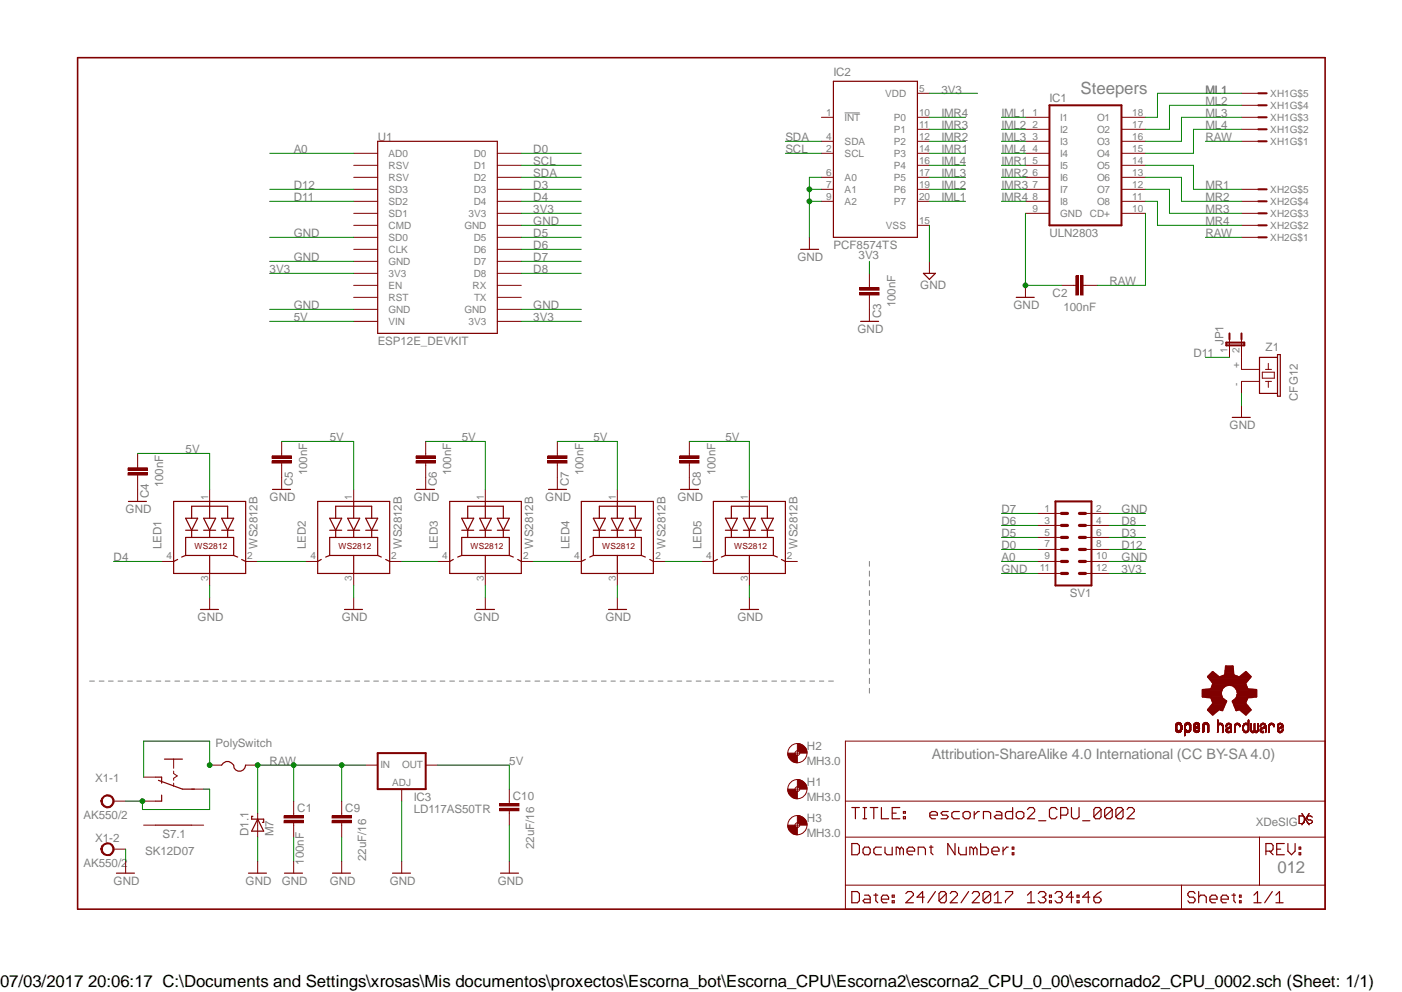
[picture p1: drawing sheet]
<svg xmlns="http://www.w3.org/2000/svg" width="297mm" height="210mm" viewBox="0 0 297 210" stroke-linecap="round" stroke-linejoin="round" font-family="sans-serif">
<g fill="none" stroke="#808080" stroke-width=".21">
<path d="M178.7 23.9h3.2M184 118.8v1M184 120.8v1.1M184 122.9v1.1M184 125v1M184 127v1.1M184 129.1v1M184 131.2v1.1M184 133.2v1.1M184 135.3v1M184 137.3v1.1M184 139.5v1"/>
<path d="M19 144.1h1M21 144.1h1M22.9 144.1h1.1M25 144.1h1M27 144.1h1M29 144.1h1M31 144.1h1M33 144.1h1M35 144.1h1M37 144.1h1M39 144.1h1M41 144.1h1"/>
<path d="M43 144.1h1M45 144.1h1.1M47.1 144.1h.9M49 144.1h1M51.1 144.1h1M53.1 144.1h.9M55 144.1h1M57.1 144.1h1M59.1 144.1h1M61 144.1h1.1M63.1 144.1h1M65.1 144.1h1"/>
<path d="M67.1 144.1h1M69.1 144.1h1M71.1 144.1h1M73.1 144.1h1M75.1 144.1h1M77.1 144.1h1M79.1 144.1h1M81.1 144.1h1M83.1 144.1h1.1M85.1 144.1h1M87.1 144.1h1M89.2 144.1h1"/>
<path d="M91.2 144.1h.9M93.1 144.1h1M95.2 144.1h1M97.2 144.1h.9M99.1 144.1h1.1M101.2 144.1h1M103.2 144.1h1M105.2 144.1h1M107.2 144.1h1M109.2 144.1h1M111.2 144.1h1M113.2 144.1h1"/>
<path d="M115.2 144.1h1M117.2 144.1h1M119.2 144.1h1M121.2 144.1h1.1M123.2 144.1h1M125.2 144.1h1M127.3 144.1h1M129.3 144.1h.9M131.2 144.1h1M133.3 144.1h1M135.3 144.1h.9M137.2 144.1h1.1"/>
<path d="M139.3 144.1h1M141.3 144.1h.9M143.3 144.1h1M145.3 144.1h1M147.3 144.1h1M149.3 144.1h1M151.3 144.1h1M153.3 144.1h1M155.3 144.1h1M157.3 144.1h1M159.3 144.1h1.1M161.3 144.1h1"/>
<path d="M163.3 144.1h1M165.4 144.1h1M167.3 144.1h1M169.3 144.1h1M171.4 144.1h1M173.4 144.1h.9M175.3 144.1h1.1M184 141.5v1.1M184 143.5v1.1M184 145.6v1.1"/>
</g>
<path d="M16.4 12.2h264v180.2h-264z" fill="none" stroke="#800000" stroke-width=".34"/>
<g fill="none" stroke="#800000" stroke-width=".21">
<path d="M262.7 19.7h5.1M217 24.8h5.1M217 27.4h5.1M217 29.9h5.1M217 32.4h5.1M217 35h5.1M217 37.5h5.1M237.3 24.8h5.1M237.3 27.4h5.1M237.3 29.9h5.1M237.3 32.4h5.1M237.3 35h5.1"/>
<path d="M237.3 37.5h5.1M262.7 24.8h5.1M262.7 27.4h5.1M262.7 29.9h5.1M262.7 22.3h5.1M217 40.1h5.1M217 42.6h5.1M217 45.1h5.1M237.3 40.1h5.1M237.3 42.6h5.1M237.3 45.1h5.1M262.7 40.1h5.1"/>
<path d="M262.7 42.6h5.1M262.7 45.1h5.1M262.7 50.2h5.1M262.7 47.7h5.1M262.7 75.6v2.6h3.8M267.1 78.8h2.6v1.2h-2.6zM267.8 78.2h1.3M268.4 76.9v1.3M266.5 80.7h-3.8v2.5M267.8 80.7h1.3M268.4 80.7v1.3M178.9 156.8h101.5v35.6h-101.5z"/>
<path d="M178.9 177.1h101.5M178.9 169.5h101.5M266.5 177.1v10.2M178.9 187.3h101.5M250 187.3v5.1"/>
</g>
<g fill="none" stroke="#800000" stroke-width=".25">
<path d="M270.3 75.6h-3.8v7.6h3.8M270.3 75h.6v8.8h-.6zM180.3 178.5h1.1l.5 .4v1.5l-.5 .5h-1.1zM180.3 170.9h1.6M181 170.9v2.3M182.6 170.9h.8M182.6 173.2h.8M183 179.3h.8l.3 .4v.7l-.3 .5h-.8l-.4-.5v-.7zM183 170.9v2.3M184.1 170.9h1.7M184.9 170.9v2.3M186.5 170.9v2.3h1.5"/>
<path d="M186.5 179.3h-1.2l-.4 .4v.7l.4 .5h1.2M187.3 179.3v1.1l.4 .5h1.1v-1.6M188.8 172.1h.9M190.4 170.9h-1.6v2.3h1.6M190.4 179.7l-.4-.4h-.3v1.6M190.4 179.7l.4-.4 .4 .4v1.2M190.4 179.7v1.2M191.2 172.8h.4v.4h-.4zM191.2 171.7h.4v.4h-.4zM196.7 179.3h.7M196.8 172.5h1.6v-.4l-.4-.4h-.8l-.4 .4v.7l.4 .4h.8M197 178.9v1.5l.4 .5"/>
<path d="M200.7 171.7h-1.2l-.4 .4 .4 .4h.8l.4 .3-.4 .4h-1.2M202.1 178.5v2.4l-1.5-2.4v2.4M202.9 179.3v1.1l.4 .5h1.2v-1.6M203 171.7h-1.2l-.4 .4v.7l.4 .4h1.2M203.8 172.1l.4-.4h.8l.3 .4v.7l-.3 .4h-.8l-.4-.4zM206 179.7l-.4-.4h-.4v1.6M206 179.7v1.2M206 179.7l.4-.4 .4 .4v1.2M206.2 171.7v1.5M207.3 171.7h-.4l-.7 .8M207.5 178.5v2.4h1.2l.4-.5v-.7l-.4-.4h-1.2M208.1 173.2v-1.5h1.1l.4 .4v1.1"/>
<path d="M210.8 171.7h.8l.4 .4v1.1h-1.2l-.4-.4 .4-.3h1.2M212.3 179.3v1.6M213.4 179.3h-.4l-.7 .8M214.2 179.3h.3v.4h-.3zM214.3 170.9v2.3h-1.2l-.3-.4v-.7l.3-.4h1.2M215.1 172.1l.4-.4h.7l.5 .4v.7l-.5 .4h-.7l-.4-.4zM217.4 171.3l.4-.4h.8l.3 .4v.4l-1.5 1.5h1.5M219.8 173.7h1.5M223.7 171.3l-.4-.4h-.8l-.4 .4v1.5l.4 .4h.8l.4-.4M224.5 172.5h1.1l.4-.4v-.8l-.4-.4h-1.1v2.3M226.7 170.9v1.9l.5 .4h.7l.4-.4v-1.9M229.1 173.7h1.5"/>
<path d="M233 171.3l-.3-.4h-.9l-.3 .4v1.5M233 171.3v1.5l-.3 .4h-.9l-.3-.4M233 171.3l-1.5 1.5M235.4 171.3l-.5-.4h-.7l-.4 .4v1.5M235.4 171.3v1.5l-.5 .4h-.7l-.4-.4M235.4 171.3l-1.6 1.5M237.7 171.3l-.4-.4h-.7l-.5 .4v1.5M237.7 171.3v1.5l-.4 .4h-.7l-.5-.4M237.7 171.3l-1.6 1.5M238.5 171.3l.3-.4h.8l.4 .4v.4l-1.5 1.5h1.5M270.2 179.7h.8M271.8 178.5h-1.6v2.4h1.6"/>
<path d="M272.5 178.5v1.6l.8 .8 .8-.8v-1.6M274.9 179.3h.4v.4h-.4zM180.3 188.7h1.1l.5 .4v1.5l-.5 .4h-1.1zM183 189.4h.8l.3 .4v1.2h-1.1l-.4-.4 .4-.3h1.1M184.9 189.4h.9M185.3 189.1v1.5l.5 .4M186.5 190.3h1.5v-.5l-.3-.4h-.8l-.4 .4v.8l.4 .4h.8M188.8 190.6h.4v.4h-.4zM188.8 189.4h.4v.4h-.4zM191.7 189.1l.4-.4h.8l.4 .4v.3l-1.6 1.6h1.6M191.9 180.1h1.6v-.4l-.4-.4h-.7l-.5 .4v.7l.5 .5h.7M194.3 180.9v-1.6h1.2l.3 .4v1.2"/>
<path d="M195.6 189.8h-1.5l1.1-1.1v2.3M198 188.7l-1.7 2.3M200.2 189.1v1.5l-.3 .4h-.8l-.4-.4M200.2 189.1l-.3-.4h-.8l-.4 .4v1.5M200.2 189.1l-1.5 1.5M201.1 189.1l.3-.4h.8l.4 .4v.3l-1.5 1.6h1.5M205 188.7l-1.6 2.3M205.7 189.1l.4-.4h.8l.4 .4v.3l-1.6 1.6h1.6M209.6 189.1v1.5l-.4 .4h-.8l-.4-.4M209.6 189.1l-.4-.4h-.8l-.4 .4v1.5M209.6 189.1l-1.6 1.5M209.9 180.1h1.5v-.4l-.3-.4h-.8l-.4 .4v.7l.4 .5h.8"/>
<path d="M210.4 191h1.5M210.4 189.4l.8-.7v2.3M212.8 188.7h1.5v.4l-1.5 1.5v.4M214.2 180.4h.3v.5h-.3zM217.4 191h1.5M217.4 189.4l.8-.7v2.3M219.7 189.1l.4-.4h.8l.4 .4v.3l-.4 .4M220.6 189.8h.3M220.9 189.8l.4 .5v.3l-.4 .4h-.8l-.4-.4M222.1 190.6h.4v.4h-.4zM222.1 189.4h.4v.4h-.4zM223.3 189.1l.4-.4h.8l.3 .4v.3l-.3 .4"/>
<path d="M224 189.8h.5M224.5 189.8l.3 .5v.3l-.3 .4h-.8l-.4-.4M227.2 189.8h-1.6l1.1-1.1v2.3M227.9 190.6h.4v.4h-.4zM227.9 189.4h.4v.4h-.4zM230.6 189.8h-1.5l1.2-1.1v2.3M231.5 189.8h1.1l.4 .5v.3l-.4 .4h-.8l-.3-.4zM233 188.7l-.8 .4-.7 .7M252.9 189.1l-.3-.4h-.9l-.3 .4v.3l.3 .4h.9l.3 .5v.3l-.3 .4h-.9l-.3-.4M253.7 189.8l.4-.4h.7l.5 .4v1.2M253.7 188.7v2.3M256 190.3h1.6v-.5l-.4-.4h-.7l-.5 .4v.8l.5 .4h.7"/>
<path d="M258.4 190.3h1.5v-.5l-.4-.4h-.8l-.3 .4v.8l.3 .4h.8M260.7 189.4h.8M261.1 189.1v1.5l.4 .4M262.3 190.6h.3v.4h-.3zM262.3 189.4h.3v.4h-.3zM265.3 191h1.6M265.3 189.4l.8-.7v2.3M267.9 180.1h1.2l.3-.4v-.8l-.3-.4h-1.2v2.4M268.6 180.1l.8 .8M269.2 188.7l-1.6 2.3M270 191h1.5M270 189.4l.8-.7v2.3"/>
<path d="M274.9 180.4h.4v.5h-.4z"/>
</g>
<path d="M266.3 19.7h1.8M222.1 22.3h15.2v25.4h-15.2zM266.3 22.3h1.8M266.3 29.9h1.8M266.3 27.4h1.8M266.3 24.8h1.8M266.3 47.7h1.8M266.3 50.2h1.8M266.3 45.1h1.8M266.3 42.6h1.8M266.3 40.1h1.8" fill="none" stroke="#800000" stroke-width=".42"/>
<path d="M168.7 164.9a2.02 2.02 0 0 1 2.1 2.1h-1.6l-.2-.4-.3-.1z" fill-rule="evenodd" fill="#800000"/>
<path d="M168.7 164.9a2.02 2.02 0 0 1 2.1 2.1h-1.6l-.2-.4-.3-.1z" fill="none" stroke="#800000" stroke-width=".21"/>
<path d="M166.7 167h1.5l.1 .2 .4 .3v1.5a2.02 2.02 0 0 1-2-2z" fill-rule="evenodd" fill="#800000"/>
<g fill="none" stroke="#800000" stroke-width=".21">
<path d="M166.7 167h1.5l.1 .2 .4 .3v1.5a2.02 2.02 0 0 1-2-2zM168.2 167h1M168.7 166.5v1"/>
<circle cx="168.7" cy="167" r="2.03"/>
<circle cx="168.7" cy="167" r=".5"/>
</g>
<path d="M168.7 157.3a2.02 2.02 0 0 1 2.1 2.1h-1.6l-.2-.5-.3-.1z" fill-rule="evenodd" fill="#800000"/>
<path d="M168.7 157.3a2.02 2.02 0 0 1 2.1 2.1h-1.6l-.2-.5-.3-.1z" fill="none" stroke="#800000" stroke-width=".21"/>
<path d="M166.7 159.4h1.5l.1 .2 .4 .3v1.5a2.02 2.02 0 0 1-2-2z" fill-rule="evenodd" fill="#800000"/>
<g fill="none" stroke="#800000" stroke-width=".21">
<path d="M166.7 159.4h1.5l.1 .2 .4 .3v1.5a2.02 2.02 0 0 1-2-2zM168.2 159.4h1M168.7 158.8v1.1M248.7 154.4h.4M248.7 154.3h.4M248.7 154.2h.4M248.7 154.1h.4M248.7 154h.4M248.7 153.9h.4M248.7 153.8h.4M248.7 153.7h.4M248.7 153.6h.4"/>
<path d="M248.7 153.5h.4M248.8 154.6h1.3M248.8 154.5h.5M248.8 154.4h.4M248.8 153.4h.4M248.8 153.3h.5M248.8 153.3h1.3M248.8 154.8h1.2M248.8 154.7h1.2M248.8 153.2h1.2M248.8 153.1h1.2M248.9 154.9h1"/>
<path d="M248.9 153h1M249.1 155h.7M249.1 152.9h.7M249.3 155h.2M249.3 152.8h.2M249.6 154.5h.5M249.6 153.3h.5M249.7 154.4h.4M249.7 153.4h.4M249.8 154.4h.4M249.8 154.3h.4M249.8 154.2h.4"/>
<path d="M249.8 154.1h.4M249.8 154h.4M249.8 153.9h.4M249.8 153.8h.4M249.8 153.7h.4M249.8 153.6h.4M249.8 153.5h.4M250.6 155.7h.2M250.6 155.6h.4M250.6 155.5h.4M250.6 155.4h.4M250.6 155.3h.4"/>
<path d="M250.6 155.2h.4M250.6 155.1h.4M250.6 155h.4M250.6 155h1.1M250.6 154.9h1.2M250.6 154.8h1.3M250.6 154.7h1.4M250.6 154.6h1.4M250.6 154.5h.6M250.6 154.4h.4M250.6 154.3h.4M250.6 154.2h.4"/>
<path d="M250.6 154.1h.4M250.6 154h.4M250.6 153.9h.4M250.6 153.8h.4M250.6 153.7h.4M250.6 153.6h.4M250.6 153.5h.4M250.6 153.4h.4M250.6 153.3h.6M250.7 153.3h1.3M250.7 153.2h1.3M250.8 153.1h1.1"/>
<path d="M250.9 153h.9M251 152.9h.7M251.2 152.8h.3M251.3 155h.2M251.5 153.3h.6M251.5 154.5h.6M251.6 154.4h.5M251.6 153.5h.5M251.6 153.4h.5M251.7 154.3h.4M251.7 154.2h.4M251.7 154.1h.4"/>
<path d="M251.7 154h.4M251.7 153.9h.4M251.7 153.8h.4M251.7 153.7h.4M251.7 153.6h.4M252.6 154.6h1.3M252.6 154.5h.5M252.6 154.4h.4M252.6 154.4h.3M252.6 154.3h.4M252.6 154.2h.6M252.6 154.1h.8"/>
<path d="M252.6 154h1M252.6 153.9h1.1M252.6 153.9h1.3M252.6 153.8h.3M252.6 153.7h.3M252.6 153.6h.3M252.6 153.5h.3M252.6 153.4h.4M252.6 153.3h.5M252.6 153.3h1.3M252.6 154.8h1.2M252.6 154.7h1.2"/>
<path d="M252.6 153.2h1.2M252.6 153.1h1.2M252.7 154.9h1M252.8 153h.9M252.9 155h.7M252.9 152.9h.7M253 153.8h.9M253.2 155h.1M253.2 152.8h.1M253.2 153.7h.7M253.4 154.5h.5M253.4 153.6h.5"/>
<path d="M253.4 153.3h.5M253.5 154.4h.4M253.5 153.4h.4M253.6 154.4h.3M253.6 154.3h.3M253.6 153.5h.3M253.7 154.1l.2 .1h-.3M254.4 155h.3M254.4 154.9h.4M254.4 154.8h.4M254.4 154.7h.4M254.4 154.6h.4"/>
<path d="M254.4 154.5h.4M254.4 154.4h.4M254.4 154.3h.4M254.4 154.2h.4M254.4 154.1h.4M254.4 154h.4M254.4 153.9h.4M254.4 153.8h.4M254.4 153.7h.4M254.4 153.6h.4M254.4 153.5h.4M254.4 153.4h.5"/>
<path d="M254.4 153.3h.6M254.5 155h.1M254.5 153.3h1.4M254.5 153.2h1.3M254.6 153.1h1.1M254.7 153h.9M254.8 152.9h.7M255.1 152.8h.2M255.4 153.3h.5M255.4 153.5h.5M255.4 153.4h.5M255.5 155h.3"/>
<path d="M255.5 154.9h.4M255.5 154.8h.4M255.5 154.7h.4M255.5 154.6h.4M255.5 154.5h.4M255.5 154.4h.4M255.5 154.3h.4M255.5 154.2h.4M255.5 154.1h.4M255.5 154h.4M255.5 153.9h.4M255.5 153.8h.4"/>
<path d="M255.5 153.7h.4M255.5 153.6h.4M257.6 154.9h.2M257.6 154.8h.2M257.6 154.7h.2M257.6 154.6h.2M257.6 154.5h.2M257.6 154.4h.2M257.6 154.3h.2M257.6 154.2h.2M257.6 154.1h.2M257.6 154h.2"/>
<path d="M257.6 153.9h.2M257.6 153.8h.2M257.6 153.7h.2M257.6 153.6h.3M257.6 153.5h.3M257.6 153.4h.4M257.6 153.3h.5M257.6 153.3h1.1M257.6 153.2h1.1M257.6 153.1h1.1M257.6 153h.2M257.6 152.9h.2"/>
<path d="M257.6 152.8h.2M257.6 152.7h.2M257.6 152.6h.2M257.6 152.5h.2M257.6 152.4h.2M257.6 152.3h.2M257.7 152.3v.1M257.8 155h-.2M258 153h.5M258.3 153.3h.5M258.5 153.4h.3M258.6 153.6h.3"/>
<path d="M258.6 153.5h.3M258.7 154.9h.2M258.7 154.8h.2M258.7 154.7h.2M258.7 154.6h.2M258.7 154.5h.2M258.7 154.4h.2M258.7 154.3h.2M258.7 154.2h.2M258.7 154.1h.2M258.7 154h.2M258.7 153.9h.2"/>
<path d="M258.7 153.8h.2M258.7 153.7h.2M258.9 155h-.2v.1M259.3 154.6h.5M259.3 154.5h.4M259.3 154.4h.4M259.3 154.4h.5M259.3 153.8h.3M259.3 153.7h.4M259.3 153.6h.4M259.4 154.8h.8M259.4 154.7h.8"/>
<path d="M259.4 154.3h.5M259.4 154.2h.7M259.4 153.8v.1M259.4 153.5h.3M259.4 153.4h.4M259.4 153.3h.5M259.5 154.9h.8M259.5 154.1h.8M259.5 153.3h1.1M259.6 155h.7M259.6 154h1.1M259.6 153.2h.9"/>
<path d="M259.7 153.1h.7M259.8 155h.4M259.8 153.9h.9M259.8 153h.5M259.8 155v.1M259.9 155v.1M260 155v.1M260 153.9h.7M260.1 154.7v.1M260.1 153.3h.6M260.2 153.8h.5M260.3 153.4h.4"/>
<path d="M260.3 153.7h.4M260.3 153.5h.4M260.4 154.9h.3M260.4 154.8h.3M260.4 154.7h.3M260.4 154.6h.3M260.4 154.5h.3M260.4 154.4h.3M260.4 154.3h.3M260.4 154.2h.3M260.4 154.1h.3M260.4 153.6h.3"/>
<path d="M260.7 155h-.3M261.2 154.9h.3M261.2 154.8h.3M261.2 154.7h.3M261.2 154.6h.3M261.2 154.5h.3M261.2 154.4h.3M261.2 154.3h.3M261.2 154.2h.3M261.2 154.1h.3M261.2 154h.3M261.2 153.9h.3"/>
<path d="M261.2 153.8h.3M261.2 153.7h.3M261.2 153.6h.3M261.2 153.5h.3M261.2 153.4h.4M261.2 153.3h.6M261.3 153.3h1.1M261.4 153.2h.9M261.5 155h-.3v.1M261.5 153.1h.7M261.6 153h.4M261.9 153.3h.6"/>
<path d="M262.1 153.5h.5M262.1 153.4h.4M262.2 153.7h.4M262.2 153.6h.4M262.5 153.8l-.2 .1M263 154.6h.4M263 154.5h.3M263 154.4h.3M263 154.4h.2M263 154.3h.2M263 154.2h.2M263 154.1h.2"/>
<path d="M263 154h.2M263 153.9h.2M263 153.8h.2M263 153.7h.2M263 153.6h.3M263 153.5h.3M263.1 154.8h1.1M263.1 154.7h.6M263.1 153.4h.3M263.1 153.3h.5M263.1 154.9h1.1M263.1 153.3h1.2"/>
<path d="M263.1 153.2h1.2M263.2 155h.9M263.2 153.1h1.1M263.4 155h.5M263.4 153h.5M263.6 155v.1M263.7 155v.1M263.7 154.7h.5M263.7 153.3h.6M263.9 154.6h.4M263.9 153.4h.4M264 154.5h.3"/>
<path d="M264 153.5h.3M264.1 154.4h.2M264.1 154.3h.2M264.1 154.2h.2M264.1 154.1h.2M264.1 154h.2M264.1 153.9h.2M264.1 153.8h.2M264.1 153.7h.2M264.1 153.6h.2M264.1 153h.2M264.1 152.9h.2"/>
<path d="M264.1 152.8h.2M264.1 152.7h.2M264.1 152.6h.2M264.1 152.5h.2M264.1 152.4h.2M264.2 152.3h.1M264.2 152.3v.1M264.6 154.5h.3M264.6 154.4h.3M264.6 154.3h.3M264.6 154.2h.3M264.6 154.1h.3"/>
<path d="M264.6 154h.3M264.6 153.9h.3M264.6 153.8h.3M264.6 153.7h.3M264.6 153.6h.3M264.6 153.5h.3M264.6 153.4h.3M264.6 153.3h.3M264.6 153.2h.3M264.7 154.9h1.5M264.7 154.8h1.6M264.7 154.7h1.6"/>
<path d="M264.7 154.6h.2M264.7 153.1h.2M264.8 155h1.3M264.8 153v.1M264.9 155h.4M265 155v.1M265.2 155v.1M265.3 154.6h.4M265.3 154.5h.3M265.3 154.4h.3M265.3 154.3h.3M265.3 154.2h.3"/>
<path d="M265.3 154.1h.3M265.3 154h.3M265.3 153.9h.3M265.3 153.8h.3M265.3 153.7h.3M265.3 153.6h.3M265.3 153.5h.3M265.3 153.4h.3M265.3 153.3h.3M265.3 153.2h.3M265.3 153.1h.3M265.5 153v.1"/>
<path d="M265.6 155h.4M265.9 155v.1M265.9 154.6h.4M266 154.5h.3M266 154.4h.3M266 154.3h.3M266 154.2h.3M266 154.1h.3M266 154h.3M266 153.9h.3M266 153.8h.3M266 153.7h.3"/>
<path d="M266 153.6h.3M266 153.5h.3M266 153.4h.3M266 153.3h.3M266 153.2h.3M266.1 153.1h.2M266.2 153v.1M266.6 154.7h.9M266.6 154.6h.4M266.6 154.5h.3M266.6 154.4h.3M266.6 154.4h.4"/>
<path d="M266.6 154.3h.5M266.6 153.7h.3M266.6 153.6h.3M266.6 153.5h.4M266.6 153.4h.4M266.7 154.9h.8M266.7 154.8h.8M266.7 154.2h.7M266.7 154.1h.8M266.7 153.3h.5M266.7 153.3h1.1M266.8 153.2h1"/>
<path d="M266.9 155h.6M266.9 154h1.1M266.9 153.8l-.3 .1M266.9 153.1h.8M267 155h.5M267 153.9h1M267 153h.5M267.1 155v.1M267.2 155v.1M267.2 153.9h.8M267.4 154.7v.1M267.4 153.3h.5"/>
<path d="M267.5 153.8h.5M267.5 153.4h.4M267.6 154.1h.4M267.6 153.7h.4M267.6 153.6h.4M267.6 153.5h.4M267.7 154.9h.3M267.7 154.8h.3M267.7 154.7h.3M267.7 154.6h.3M267.7 154.5h.3M267.7 154.4h.3"/>
<path d="M267.7 154.3h.3M267.7 154.2h.3M268 155h-.3v.1M268.4 154.9h.2M268.4 154.8h.2M268.4 154.7h.2M268.4 154.6h.2M268.4 154.5h.2M268.4 154.4h.2M268.4 154.3h.2M268.4 154.2h.2M268.4 154.1h.2"/>
<path d="M268.4 154h.2M268.4 153.9h.2M268.4 153.8h.2M268.4 153.7h.2M268.4 153.6h.3M268.4 153.5h.3M268.5 155v.1M268.5 153.4h.3M268.5 153.3h.5M268.6 153.3h1.1M268.6 155h-.2M268.6 153.2h1"/>
<path d="M268.7 153.1h.8M268.8 153h.5M269.2 153.3h.5M269.3 153.4h.4M269.4 153.5h.3M269.5 153.8h.2M269.5 153.7h.2M269.5 153.6h.2M270.3 154.7h.5M270.3 154.6h.4M270.3 154.5h.3M270.3 154.4h.2"/>
<path d="M270.3 154.4h.3M270.3 154.3h.5M270.3 154.2h.6M270.3 154.1h.8M270.3 154h1.1M270.3 153.9h.2M270.3 153.8h.2M270.3 153.7h.2M270.3 153.6h.2M270.3 153.5h.3M270.3 153.4h.4M270.3 153.3h.5"/>
<path d="M270.3 154.8h1.1M270.3 153.3h1.1M270.4 154.9h1M270.4 153.2h1M270.5 155h.8M270.5 153.1h.8M270.6 153.9h.9M270.7 155h.4M270.7 153h.4M270.8 155v.1M270.8 153.9h.8M270.9 155v.1"/>
<path d="M270.9 154.7h.6M270.9 153.3h.6M271 153.8h.6M271.1 153.4h.4M271.2 154.6h.3M271.2 153.7h.4M271.2 153.5h.3M271.3 154.5h.2M271.3 154.4h.3M271.3 153.6h.3M271.4 154.3h.2M271.5 154.2v.1"/>
<path d="M274.9 172.6h.9l.2 .3v1.1l-.2 .3h-.9zM277.7 172.9l-.3-.3h-.5l-.3 .3v.3l.3 .3h.5l.3 .3v.2l-.3 .3h-.5l-.3-.3"/>
<circle cx="168.7" cy="159.4" r="2.03"/>
<circle cx="168.7" cy="159.4" r=".5"/>
</g>
<g fill="none" stroke="#800000" stroke-width=".42">
<path d="M254.5 147.2h3.9M254.5 147h3.9M254.5 146.7h3.9M254.5 146.5h3.9M254.5 146.2h3.9M255 146h3.6M255.3 147.5h3.3M255.7 150.2h2.1M255.7 143.2h2.1M255.8 150h2.9M255.9 143.4h8.6M255.9 150.5h1.6"/>
<path d="M255.9 142.9h1.6M256 149.7h2.9M256 143.7h8.2M256.2 150.7h.9M256.2 149.5h2.8M256.2 142.7h1M256.3 143.9h7.8M256.4 147.8h2.3M256.4 145.7h2.3M256.5 151h.4M256.5 149.2h2.6M256.5 148h2.4"/>
<path d="M256.5 145.5h2.4M256.5 144.2h7.3M256.5 142.4h.4M256.5 148.3h2.7M256.5 145.2h2.7M256.6 145l-.3 .8-1.8 .2v1.4l1.8 .2 .2 .4M256.6 148.9h2.6M256.6 148.5h2.8M256.6 145h3.3M256.6 144.5h7.1M256.8 148.7h2.5M256.8 144.7h6.7"/>
<path d="M258.4 147l.3 .8 .8 .6-.8 1.9-.6-.3-1.5 1.2-1-1 1.2-1.4-.3-.8M258.5 150.2h.2M258.5 143.2h3.4M259.2 142.9h1.9M259.2 142.7h1.8M259.3 142.4h1.6M259.3 142.2h1.6M259.3 141.9h1.6M259.4 141.7h1.5M259.4 141.4h1.5M259.4 141.2h1.5M260.3 145h3.4"/>
<path d="M260.9 148.5h2.8M261 148.7h2.5M261 148.3h2.7M261.1 148.9h2.6M261.1 145.2h2.6M261.2 149.2h2.6M261.3 149.5h2.8M261.4 148l-.5 .4 .7 1.9 .6-.3 1.5 1.2 1-1-1.2-1.4 .3-.8M261.4 148h2.4M261.4 145.5h2.4M261.5 149.7h2.7M261.5 150h3"/>
<path d="M261.6 150.2h.2M261.6 147.8h2.3M261.6 145.7h2.3M261.8 147.5h3.3M261.8 146h3.5M261.9 143.2l.3 .2 1.5-1.2 1 1-1.2 1.4 .2 .4M261.9 143.2l-.9-.4-.1-1.8h-1.5l-.2 1.8-1.1 .6-1.5-1.2-1 1 1.2 1.4-.2 .4M261.9 147l-.2 .6-.3 .4M261.9 147.2h4M261.9 147h4M261.9 146.5h4M261.9 146.2h4"/>
<path d="M262 146.7a1.79 1.79 0 0 0-2-1.8 1.79 1.79 0 0 0-1.6 2.1M262 146.7l-.1 .3M262 146.7h3.9M262.5 143.2h2.1M262.6 150.2h2M262.8 150.5h1.5M262.8 142.9h1.5M263.1 150.7h1M263.1 142.7h1M263.4 142.4h.4M263.5 151h.3M263.7 145l.3 .8 1.9 .2v1.4l-1.9 .2-.2 .4"/>
</g>
<path d="M275.5 172.1l1.5 2.4M277 172.1l-1.5 2.4" fill="none" stroke="#800000" stroke-width=".25"/>
<path d="M21.5 168.9a1.41 1.41 0 0 1 2.3-.2 1.41 1.41 0 0 1-.6 2.2 1.41 1.41 0 0 1-1.9-1.4h.3a1.15 1.15 0 0 1 1.4-1.1 1.15 1.15 0 0 1 .8 1.5 1.15 1.15 0 0 1-1.7 .5l-.5-.9h-.3z" fill-rule="evenodd" fill="#800000"/>
<path d="M21.5 168.9a1.41 1.41 0 0 1 2.3-.2 1.41 1.41 0 0 1-.6 2.2 1.41 1.41 0 0 1-1.9-1.4h.3a1.15 1.15 0 0 1 1.4-1.1 1.15 1.15 0 0 1 .8 1.5 1.15 1.15 0 0 1-1.7 .5l-.5-.9h-.3zM24 169.5h2.6" fill="none" stroke="#800000" stroke-width=".21"/>
<path d="M21.5 179a1.42 1.42 0 0 1 2.3-.3 1.42 1.42 0 0 1-.5 2.3 1.42 1.42 0 0 1-2-1.3h.3a1.15 1.15 0 0 1 1.4-1.2 1.15 1.15 0 0 1 .8 1.6 1.15 1.15 0 0 1-1.7 .5l-.5-.9h-.3z" fill-rule="evenodd" fill="#800000"/>
<path d="M21.5 179a1.42 1.42 0 0 1 2.3-.3 1.42 1.42 0 0 1-.5 2.3 1.42 1.42 0 0 1-2-1.3h.3a1.15 1.15 0 0 1 1.4-1.2 1.15 1.15 0 0 1 .8 1.6 1.15 1.15 0 0 1-1.7 .5l-.5-.9h-.3zM24 179.7h2.6" fill="none" stroke="#800000" stroke-width=".21"/>
<path d="M168.7 172.6a2.02 2.02 0 0 1 2.1 2h-1.6l-.2-.4-.3-.1z" fill-rule="evenodd" fill="#800000"/>
<path d="M168.7 172.6a2.02 2.02 0 0 1 2.1 2h-1.6l-.2-.4-.3-.1z" fill="none" stroke="#800000" stroke-width=".21"/>
<path d="M166.7 174.6h1.5l.1 .3 .4 .2v1.5a2.02 2.02 0 0 1-2-2z" fill-rule="evenodd" fill="#800000"/>
<g fill="none" stroke="#800000" stroke-width=".21">
<path d="M227.2 60.4h.5M229.2 60.4h.5M166.7 174.6h1.5l.1 .3 .4 .2v1.5a2.02 2.02 0 0 1-2-2zM168.2 174.6h1M168.7 174.1v1"/>
<circle cx="168.7" cy="174.6" r="2.03"/>
<circle cx="168.7" cy="174.6" r=".5"/>
</g>
<path d="M228.7 58.3h.5v4.1h-.5z" fill-rule="evenodd" fill="#800000"/>
<path d="M228.7 58.3h.5v4.1h-.5z" fill="none" stroke="#800000" stroke-width=".21"/>
<path d="M227.7 58.3h.5v4.1h-.5z" fill-rule="evenodd" fill="#800000"/>
<path d="M227.7 58.3h.5v4.1h-.5zM224.6 60.4h2.6M229.7 60.4h2.5M62.1 172.1v.5M62.1 174.1v.5" fill="none" stroke="#800000" stroke-width=".21"/>
<path d="M60.1 172.6h4.1v.5h-4.1z" fill-rule="evenodd" fill="#800000"/>
<path d="M60.1 172.6h4.1v.5h-4.1z" fill="none" stroke="#800000" stroke-width=".21"/>
<path d="M60.1 173.6h4.1v.5h-4.1z" fill-rule="evenodd" fill="#800000"/>
<g fill="none" stroke="#800000" stroke-width=".21">
<path d="M194.1 19.7h2.6M173.8 32.4h2.6M173.8 29.9h2.6M173.8 37.5h2.6M173.8 24.8h2.6M194.1 32.4h2.6M194.1 29.9h2.6M194.1 37.5h2.6M194.1 24.8h2.6M194.1 27.4h2.6M194.1 35h2.6M173.8 40.1h2.6"/>
<path d="M173.8 42.6h2.6M194.1 40.1h2.6M194.1 42.6h2.6M194.1 47.7h2.6M196.7 55.3v2.5M184 60.4v.5M184 62.4v.5M44.4 161.9h2.5M52 161.9h2.5M54.5 172.1v5M60.1 173.6h4.1v.5h-4.1zM62.1 169.5v2.6"/>
<path d="M62.1 174.6v2.5M274.9 172.6h.9l.2 .3v1.1l-.2 .3h-.9zM277.7 172.9l-.3-.3h-.5l-.3 .3v.3l.3 .3h.5l.3 .3v.2l-.3 .3h-.5l-.3-.3"/>
</g>
<path d="M176.4 17.2h17.7v33h-17.7zM195.4 57.8h2.6l-1.3 1.3zM46.9 161.9a1.38 1.38 0 0 1 1.6-.8 1.38 1.38 0 0 1 1 1.4 1.3 1.3 0 0 0 1.5 .7 1.3 1.3 0 0 0 1-1.3M53.5 172.7h-.2v.6h2.5v.7h-.3M54.5 173.3l1.3 2.6h-2.5zM275.5 172.1l1.5 2.4M277 172.1l-1.5 2.4" fill="none" stroke="#800000" stroke-width=".25"/>
<path d="M181.9 60.9h4.1v.5h-4.1z" fill-rule="evenodd" fill="#800000"/>
<path d="M181.9 60.9h4.1v.5h-4.1z" fill="none" stroke="#800000" stroke-width=".21"/>
<path d="M181.9 61.9h4.1v.5h-4.1z" fill-rule="evenodd" fill="#800000"/>
<path d="M184 57.8v2.6M181.9 61.9h4.1v.5h-4.1zM184 62.9v2.6M260.2 71.8v3.8M262.7 71.8v3.8M29.1 98.5v.5M29.1 100.5v.5" fill="none" stroke="#800000" stroke-width=".21"/>
<path d="M259.5 72.5h3.8v.6h-3.8zM260.2 70.5v1.3M262.7 70.5v1.3" fill="none" stroke="#800000" stroke-width=".42"/>
<path d="M27.1 99h4.1v.5h-4.1z" fill-rule="evenodd" fill="#800000"/>
<path d="M27.1 99h4.1v.5h-4.1z" fill="none" stroke="#800000" stroke-width=".21"/>
<path d="M27.1 100h4.1v.5h-4.1z" fill-rule="evenodd" fill="#800000"/>
<path d="M29.1 95.9v2.6M59.6 95.9v.5M59.6 98v.5M27.1 100h4.1v.5h-4.1zM29.1 101v2.6M44.4 126.4v2.6M74.8 126.4v2.6M102.7 126.4v2.6M130.6 126.4v2.6M158.6 126.4v2.6" fill="none" stroke="#800000" stroke-width=".21"/>
<path d="M42.4 129h3.8M72.9 129h3.8M100.8 129h3.8M128.8 129h3.8M156.7 129h3.8" fill="none" stroke="#800000" stroke-width=".25"/>
<path d="M57.6 96.4h4v.6h-4z" fill-rule="evenodd" fill="#800000"/>
<path d="M57.6 96.4h4v.6h-4z" fill="none" stroke="#800000" stroke-width=".21"/>
<path d="M57.6 97.5h4v.5h-4z" fill-rule="evenodd" fill="#800000"/>
<path d="M57.6 97.5h4v.5h-4zM59.6 93.4v2.5M59.6 98.5v2.5M90.1 95.9v.5M90.1 98v.5" fill="none" stroke="#800000" stroke-width=".21"/>
<path d="M88.1 96.4h4v.6h-4z" fill-rule="evenodd" fill="#800000"/>
<path d="M88.1 96.4h4v.6h-4z" fill="none" stroke="#800000" stroke-width=".21"/>
<path d="M88.1 97.5h4v.5h-4z" fill-rule="evenodd" fill="#800000"/>
<path d="M88.1 97.5h4v.5h-4zM90.1 93.4v2.5M90.1 98.5v2.5M117.9 95.9v.5M117.9 98v.5" fill="none" stroke="#800000" stroke-width=".21"/>
<path d="M115.9 96.4h4.1v.6h-4.1z" fill-rule="evenodd" fill="#800000"/>
<path d="M115.9 96.4h4.1v.6h-4.1z" fill="none" stroke="#800000" stroke-width=".21"/>
<path d="M115.9 97.5h4.1v.5h-4.1z" fill-rule="evenodd" fill="#800000"/>
<path d="M115.9 97.5h4.1v.5h-4.1zM117.9 93.4v2.5M117.9 98.5v2.5M145.9 95.9v.5M145.9 98v.5" fill="none" stroke="#800000" stroke-width=".21"/>
<path d="M143.8 96.4h4.1v.6h-4.1z" fill-rule="evenodd" fill="#800000"/>
<path d="M143.8 96.4h4.1v.6h-4.1z" fill="none" stroke="#800000" stroke-width=".21"/>
<path d="M143.8 97.5h4.1v.5h-4.1z" fill-rule="evenodd" fill="#800000"/>
<g fill="none" stroke="#800000" stroke-width=".21">
<path d="M74.8 32.4h5.1M74.8 35h5.1M74.8 37.5h5.1M105.2 32.4h5.1M105.2 35h5.1M105.2 37.5h5.1M74.8 40.1h5.1M74.8 42.6h5.1M74.8 45.1h5.1M74.8 47.7h5.1M74.8 50.2h5.1M74.8 52.8h5.1"/>
<path d="M74.8 55.3h5.1M74.8 57.8h5.1M105.2 40.1h5.1M105.2 42.6h5.1M105.2 45.1h5.1M105.2 47.7h5.1M105.2 50.2h5.1M105.2 52.8h5.1M105.2 55.3h5.1M105.2 57.8h5.1M171.3 50.2v2.6M74.8 60.4h5.1"/>
<path d="M74.8 62.9h5.1M74.8 65.5h5.1M74.8 68h5.1M105.2 60.4h5.1M105.2 62.9h5.1M105.2 65.5h5.1M105.2 68h5.1M184 65.5v2.5M217 60.4v2.5M143.8 97.5h4.1v.5h-4.1zM145.9 93.4v2.5M145.9 98.5v5.1"/>
<path d="M262.7 85.8v2.5M29.1 103.6v2.5M34.2 118.8h2.5M44.4 103.6v2.5M52 118.8h2.5M59.6 101v2.6M64.7 118.8h2.5M74.8 103.6v2.5M82.5 118.8h2.5M90.1 101v2.6M92.6 118.8h2.6M102.7 103.6v2.5"/>
<path d="M110.3 118.8h2.6M117.9 101v2.6M120.5 118.8h2.5M130.6 103.6v2.5M138.3 118.8h2.5M148.4 118.8h2.6M158.6 103.6v2.5M166.2 118.8h2.5M219.5 118.8h5.1M219.5 108.6h5.1M219.5 111.2h5.1M219.5 113.7h5.1"/>
<path d="M219.5 116.3h5.1M229.7 118.8h5.1M229.7 108.6h5.1M229.7 111.2h5.1M229.7 113.7h5.1M229.7 116.3h5.1M44.4 121.3v2.6M74.8 121.3v2.6M102.7 121.3v2.6M130.6 121.3v2.6M158.6 121.3v2.6M219.5 121.3h5.1"/>
<path d="M229.7 121.3h5.1M30.4 164.4h2.5M30.4 174.6h2.5M30.4 169.5h2.5M36.7 160.6v2M36.7 163.2v.5l.8 .5-.8 .5v.4M36.7 165.7v.7M40.6 167h2.5M40.6 174.6h2.5M107.8 169.5v.5M107.8 171.5v.6M26.6 182.2v2.6"/>
<path d="M54.5 182.2v2.6M62.1 182.2v2.6M107.8 182.2v2.6"/>
</g>
<g fill="none" stroke="#800000" stroke-width=".25">
<path d="M79.9 29.9h25.3v40.6h-25.3zM169.4 52.8h3.8M182.1 68h3.8M215.1 62.9h3.8M260.8 88.3h3.8M27.2 106.1h3.8M36.7 106.1h15.3v15.2h-15.3zM37.6 118.4l-.9 .4M39.3 109.7h2.5l-1.2 2.5zM39.3 112.2h2.5M39.3 117.5h10.1M39.3 117.5v-3.8h10.1v3.8"/>
<path d="M39.3 117.5l-.9 .4M40.6 109.7v-2.6h7.6v2.6M40.6 112.2v1.5M43.1 109.7h2.5l-1.2 2.5zM43.1 112.2h2.5M44.4 106.1v3.6M44.4 112.2v1.5M44.4 117.5v3.8M46.9 109.7h2.5l-1.2 2.5zM46.9 112.2h2.5M48.2 112.2v1.5M49.4 117.5l.9 .4"/>
<path d="M51.1 118.4l.9 .4M57.7 103.6h3.8M67.2 106.1h15.3v15.2h-15.3zM68 118.4l-.8 .4M69.8 109.7h2.5l-1.3 2.5zM69.8 112.2h2.5M69.8 117.5v-3.8h10.1v3.8M69.8 117.5h10.1M69.8 117.5l-.9 .4M71 109.7v-2.6h7.7v2.6M71 112.2v1.5M73.6 109.7h2.5l-1.3 2.5z"/>
<path d="M73.6 112.2h2.5M74.8 106.1v3.6M74.8 112.2v1.5M74.8 117.5v3.8M77.4 109.7h2.5l-1.2 2.5zM77.4 112.2h2.5M78.7 112.2v1.5M79.9 117.5l.8 .4M81.6 118.4l.9 .4M88.1 103.6h3.8M95.2 106.1h15.1v15.2h-15.1zM95.9 118.4l-.7 .4"/>
<path d="M97.7 109.7h2.5l-1.2 2.5zM97.7 112.2h2.5M97.7 117.5h10.1M97.7 117.5v-3.8h10.1v3.8M97.7 117.5l-.8 .4M99 109.7v-2.6h7.5v2.6M99 112.2v1.5M101.5 109.7h2.5l-1.3 2.5zM101.5 112.2h2.5M102.7 106.1v3.6M102.7 112.2v1.5M102.7 117.5v3.8"/>
<path d="M105.2 109.7h2.6l-1.3 2.5zM105.2 112.2h2.6M106.5 112.2v1.5M107.8 117.5l.8 .4M109.6 118.4l.7 .4M116.1 103.6h3.8M123 106.1h15.3v15.2h-15.3zM123.9 118.4l-.9 .4M125.6 109.7h2.5l-1.3 2.5zM125.6 112.2h2.5M125.6 117.5h10.1M125.6 117.5v-3.8h10.1v3.8"/>
<path d="M125.6 117.5l-.8 .4M126.8 109.7v-2.6h7.7v2.6M126.8 112.2v1.5M129.4 109.7h2.5l-1.3 2.5zM129.4 112.2h2.5M130.6 106.1v3.6M130.6 112.2v1.5M130.6 117.5v3.8M133.2 109.7h2.5l-1.2 2.5zM133.2 112.2h2.5M134.5 112.2v1.5M135.7 117.5l.9 .4"/>
<path d="M137.5 118.4l.8 .4M144 103.6h3.8M151 106.1h15.2v15.2h-15.2zM151.8 118.4l-.8 .4M153.5 109.7h2.5l-1.2 2.5zM153.5 112.2h2.5M153.5 117.5h10.2M153.5 117.5v-3.8h10.2v3.8M153.5 117.5l-.8 .4M154.8 109.7v-2.6h7.6v2.6M154.8 112.2v1.5M157.3 109.7h2.6l-1.3 2.5z"/>
<path d="M157.3 112.2h2.6M158.6 106.1v3.6M158.6 112.2v1.5M158.6 117.5v3.8M161.1 109.7h2.6l-1.3 2.5zM161.1 112.2h2.6M162.4 112.2v1.5M163.7 117.5l.8 .4M165.4 118.4l.8 .4M32.9 164.4h1.3v1.3M32.9 174.6h7.7M33.5 165.1l5.1 1.9h2.5"/>
<path d="M34.2 168.2v1.3h-1.3M34.8 160.6h3.8M24.6 184.8h3.8M52.6 184.8h3.8M60.2 184.8h3.8M105.9 184.8h3.8"/>
</g>
<path d="M223.4 106.1h7.6v17.8h-7.6z" fill="none" stroke="#800000" stroke-width=".42"/>
<path d="M224.6 113.7h1.3M224.6 111.2h1.3M224.6 108.6h1.3M224.6 118.8h1.3M224.6 116.3h1.3M228.4 113.7h1.3M228.4 111.2h1.3M228.4 108.6h1.3M228.4 118.8h1.3M228.4 116.3h1.3M224.6 121.3h1.3M228.4 121.3h1.3" fill="none" stroke="#800000" stroke-width=".68"/>
<path d="M105.7 170h4.1v.5h-4.1z" fill-rule="evenodd" fill="#800000"/>
<path d="M105.7 170h4.1v.5h-4.1z" fill="none" stroke="#800000" stroke-width=".21"/>
<path d="M105.7 171h4.1v.5h-4.1z" fill-rule="evenodd" fill="#800000"/>
<path d="M72.3 172.1v.5M72.3 174.1v.5M77.4 161.9h2.5M85 167v2.5M90.1 161.9h2.5M105.7 171h4.1v.5h-4.1zM107.8 167v2.5M107.8 172.1v2.5M85 182.2v2.6" fill="none" stroke="#800000" stroke-width=".21"/>
<path d="M79.9 159.4h10.2v7.6h-10.2z" fill="none" stroke="#800000" stroke-width=".42"/>
<path d="M83.1 184.8h3.8" fill="none" stroke="#800000" stroke-width=".25"/>
<path d="M70.3 172.6h4v.5h-4z" fill-rule="evenodd" fill="#800000"/>
<path d="M70.3 172.6h4v.5h-4z" fill="none" stroke="#800000" stroke-width=".21"/>
<path d="M70.3 173.6h4v.5h-4z" fill-rule="evenodd" fill="#800000"/>
<path d="M70.3 173.6h4v.5h-4zM72.3 169.5v2.6M72.3 174.6v2.5M72.3 182.2v2.6" fill="none" stroke="#800000" stroke-width=".21"/>
<path d="M70.4 184.8h3.8" fill="none" stroke="#800000" stroke-width=".25"/>
<g fill="none" stroke="#008000" stroke-width=".21">
<path d="M262.7 19.7h-17.8v5.1h-2.5M173.8 37.5h-2.5v12.7M242.4 35h10.2v5.1h10.1M242.4 37.5h7.6v5.1h12.7M262.7 27.4h-10.1v5h-10.2M262.7 24.8h-12.7v5.1h-7.6M262.7 22.3h-15.2v5.1h-5.1M57.1 55.3h17.7M57.1 50.2h17.7M110.3 47.7h12.7M171.3 40.1h2.5M196.7 47.7v7.6"/>
<path d="M242.4 40.1h5.1v5h15.2M242.4 42.6h2.5v5.1h17.8M57.1 65.5h17.7M110.3 65.5h12.7M44.4 123.9v2.5M74.8 123.9v2.5M102.7 123.9v2.5M130.6 123.9v2.5M158.6 123.9v2.5"/>
</g>
<circle cx="171.3" cy="40.1" r=".5" fill="#008000"/>
<g fill="none" stroke="#008000" stroke-width=".21">
<path d="M171.3 42.6h2.5"/>
<circle cx="171.3" cy="40.1" r=".5"/>
</g>
<circle cx="171.3" cy="42.6" r=".5" fill="#008000"/>
<g fill="none" stroke="#008000" stroke-width=".21">
<path d="M217 45.1v15.3h7.6"/>
<circle cx="171.3" cy="42.6" r=".5"/>
</g>
<circle cx="217" cy="60.4" r=".5" fill="#008000"/>
<g fill="none" stroke="#008000" stroke-width=".21">
<path d="M196.7 19.7h10.1M57.1 32.4h17.7M110.3 32.4h12.7M110.3 35h12.7M110.3 37.5h12.7M166.2 32.4h7.6M166.2 29.9h7.6M196.7 32.4h7.6M196.7 35h7.6M196.7 29.9h7.6M196.7 37.5h7.6M196.7 24.8h7.6"/>
<path d="M196.7 27.4h7.6M211.9 32.4h5.1M211.9 35h5.1M211.9 29.9h5.1M211.9 37.5h5.1M211.9 24.8h5.1M211.9 27.4h5.1M57.1 40.1h17.7M57.1 42.6h17.7M57.1 57.8h17.7M110.3 40.1h12.7M110.3 42.6h12.7"/>
<path d="M110.3 50.2h12.7M110.3 52.8h12.7M110.3 55.3h12.7M110.3 57.8h12.7M110.3 45.1h12.7M184 55.3v2.5M196.7 40.1h7.6M196.7 42.6h7.6M211.9 40.1h5.1M211.9 42.6h5.1M57.1 68h17.7M110.3 68h12.7"/>
<path d="M255.1 75.6h5.1M29.1 95.9h15.3v7.7M59.6 93.4h15.2v10.2M90.1 93.4h12.6v10.2M117.9 93.4h12.7v10.2M145.9 93.4h12.7v10.2M262.7 83.2v2.6M24 118.8h10.2M54.5 118.8h10.2M85 118.8h7.6M112.9 118.8h7.6M140.8 118.8h7.6"/>
<path d="M211.9 108.6h7.6M211.9 118.8h7.6M211.9 116.3h7.6M211.9 113.7h7.6M211.9 111.2h7.6M234.8 108.6h7.6M234.8 118.8h7.6M234.8 116.3h7.6M234.8 113.7h7.6M234.8 111.2h7.6M211.9 121.3h7.6M234.8 121.3h7.6"/>
<path d="M26.6 179.7v2.5M26.6 169.5h3.8M43.1 167h1.3v4.3h-14.3v-1.8M54.5 177.1v5.1M62.1 177.1v5.1M72.3 177.1v5.1M85 169.5v12.7M92.6 161.9h15.2v5.1M107.8 174.6v7.6"/>
<circle cx="217" cy="60.4" r=".5"/>
</g>
<circle cx="30.1" cy="169.5" r=".5" fill="#008000"/>
<g fill="none" stroke="#008000" stroke-width=".21">
<path d="M255.1 29.9h7.6M242.4 45.1v15.3h-10.2M255.1 50.2h7.6M62.1 169.5v-7.6h-7.6v10.2"/>
<circle cx="30.1" cy="169.5" r=".5"/>
</g>
<circle cx="54.5" cy="161.9" r=".5" fill="#008000"/>
<g fill="none" stroke="#008000" stroke-width=".21">
<path d="M72.3 161.9h5.1"/>
<circle cx="54.5" cy="161.9" r=".5"/>
</g>
<circle cx="62.2" cy="161.9" r=".5" fill="#008000"/>
<g fill="none" stroke="#008000" stroke-width=".21">
<path d="M62.1 161.9h10.2v7.6"/>
<circle cx="62.2" cy="161.9" r=".5"/>
</g>
<circle cx="72.3" cy="161.9" r=".5" fill="#008000"/>
<g fill="none" stroke="#008000" stroke-width=".21">
<path d="M44.4 156.8v5.1"/>
<circle cx="72.3" cy="161.9" r=".5"/>
</g>
<circle cx="44.4" cy="161.9" r=".5" fill="#008000"/>
<g fill="none" stroke="#008000" stroke-width=".21">
<path d="M44.4 156.8h-14v7.6"/>
<circle cx="44.4" cy="161.9" r=".5"/>
</g>
<g font-size="3.6" fill="#808080">
<text x="228.7" y="19.8">Steepers</text>
<text x="270.3" y="184.8">012</text>
</g>
<text font-size="3.6" x="0" y="208.9">07/03/2017 20:06:17 C:\Documents and Settings\xrosas\Mis documentos\proxectos\Escorna_bot\Escorna_CPU\Escorna2\escorna2_CPU_0_00\escornado2_CPU_0002.sch (Sheet: 1/1)</text>
<text font-size="3" fill="#808080" x="197.2" y="160.6">Attribution-ShareAlike 4.0 International (CC BY-SA 4.0)</text>
<g font-size="2.5" fill="#808080">
<text x="176.4" y="16">IC2</text>
<text x="199.2" y="19.8">3V3</text>
<text x="222.1" y="21.5">IC1</text>
<text x="255.1" y="22.3">ML2</text>
<text x="255.1" y="19.8">ML1</text>
<text x="79.9" y="29.9">U1</text>
<text x="166.2" y="29.9">SDA</text>
<text x="199.2" y="29.9">IMR2</text>
<text x="199.2" y="27.4">IMR3</text>
<text x="199.2" y="24.8">IMR4</text>
<text x="211.9" y="24.8">IML1</text>
<text x="211.9" y="27.4">IML2</text>
<text x="211.9" y="29.9">IML3</text>
<text x="255.1" y="27.4">ML4</text>
<text x="255.1" y="24.8">ML3</text>
<text x="255.1" y="29.9">RAW</text>
<text x="62.1" y="32.4">A0</text>
<text x="112.9" y="32.4">D0</text>
<text x="112.9" y="35">SCL</text>
<text x="166.2" y="32.4">SCL</text>
<text x="199.2" y="35">IML4</text>
<text x="199.2" y="32.4">IMR1</text>
<text x="211.9" y="32.4">IML4</text>
<text x="211.9" y="35">IMR1</text>
<text x="62.1" y="40.1">D12</text>
<text x="112.9" y="40.1">D3</text>
<text x="112.9" y="37.5">SDA</text>
<text x="199.2" y="40.1">IML2</text>
<text x="199.2" y="37.5">IML3</text>
<text x="211.9" y="37.5">IMR2</text>
<text x="211.9" y="40.1">IMR3</text>
<text x="255.1" y="40.1">MR1</text>
<text x="62.1" y="42.6">D11</text>
<text x="112.9" y="47.7">GND</text>
<text x="112.9" y="42.6">D4</text>
<text x="112.9" y="45.1">3V3</text>
<text x="199.2" y="42.6">IML1</text>
<text x="211.9" y="42.6">IMR4</text>
<text x="255.1" y="42.6">MR2</text>
<text x="255.1" y="45.1">MR3</text>
<text x="255.1" y="47.7">MR4</text>
<text x="62.1" y="50.2">GND</text>
<text x="112.9" y="50.2">D5</text>
<text x="112.9" y="52.8">D6</text>
<text x="176.4" y="52.8">PCF8574TS</text>
<text x="222.1" y="50.2">ULN2803</text>
<text x="255.1" y="50.2">RAW</text>
<text x="57.1" y="57.8">3V3</text>
<text x="62.1" y="55.3">GND</text>
<text x="112.9" y="55.3">D7</text>
<text x="112.9" y="57.8">D8</text>
<text x="168.7" y="55.3">GND</text>
<text x="181.7" y="54.8">3V3</text>
<text x="62.1" y="65.5">GND</text>
<text x="112.9" y="65.5">GND</text>
<text x="189.5" y="65" transform="rotate(-90 189.5 65)">100nF</text>
<text x="194.7" y="61.1">GND</text>
<text x="214.5" y="65.5">GND</text>
<text x="222.8" y="62.8">C2</text>
<text x="225" y="65.9">100nF</text>
<text x="234.8" y="60.4">RAW</text>
<text x="62.1" y="68">5V</text>
<text x="112.9" y="68">3V3</text>
<text x="181.4" y="70.5">GND</text>
<text x="186.4" y="67.3" transform="rotate(-90 186.4 67.3)">C3</text>
<text x="79.9" y="73.1">ESP12E_DEVKIT</text>
<text x="252.6" y="75.6">D11</text>
<text x="258.9" y="73.1" transform="rotate(-90 258.9 73.1)">JP1</text>
<text x="267.8" y="74.4">Z1</text>
<text x="274.7" y="84.9" transform="rotate(-90 274.7 84.9)">CFG12</text>
<text x="39.3" y="95.9">5V</text>
<text x="69.8" y="93.4">5V</text>
<text x="97.7" y="93.4">5V</text>
<text x="125.6" y="93.4">5V</text>
<text x="153.5" y="93.4">5V</text>
<text x="260.2" y="90.9">GND</text>
<text x="65" y="100.6" transform="rotate(-90 65 100.6)">100nF</text>
<text x="95.5" y="100.6" transform="rotate(-90 95.5 100.6)">100nF</text>
<text x="123.4" y="100.6" transform="rotate(-90 123.4 100.6)">100nF</text>
<text x="151.4" y="100.6" transform="rotate(-90 151.4 100.6)">100nF</text>
<text x="31.5" y="105.4" transform="rotate(-90 31.5 105.4)">C4</text>
<text x="34.5" y="103.1" transform="rotate(-90 34.5 103.1)">100nF</text>
<text x="57.1" y="106.1">GND</text>
<text x="62" y="102.9" transform="rotate(-90 62 102.9)">C5</text>
<text x="87.5" y="106.1">GND</text>
<text x="92.5" y="102.9" transform="rotate(-90 92.5 102.9)">C6</text>
<text x="115.4" y="106.1">GND</text>
<text x="120.4" y="102.9" transform="rotate(-90 120.4 102.9)">C7</text>
<text x="143.3" y="106.1">GND</text>
<text x="148.3" y="102.9" transform="rotate(-90 148.3 102.9)">C8</text>
<text x="26.6" y="108.6">GND</text>
<text x="211.9" y="113.7">D5</text>
<text x="211.9" y="111.2">D6</text>
<text x="211.9" y="108.6">D7</text>
<text x="237.3" y="108.6">GND</text>
<text x="237.3" y="113.7">D3</text>
<text x="237.3" y="111.2">D8</text>
<text x="24" y="118.8">D4</text>
<text x="34.2" y="116.3" transform="rotate(-90 34.2 116.3)">LED1</text>
<text x="54.5" y="116.3" transform="rotate(-90 54.5 116.3)">WS2812B</text>
<text x="64.7" y="116.3" transform="rotate(-90 64.7 116.3)">LED2</text>
<text x="85" y="116.3" transform="rotate(-90 85 116.3)">WS2812B</text>
<text x="92.6" y="116.3" transform="rotate(-90 92.6 116.3)">LED3</text>
<text x="112.9" y="116.3" transform="rotate(-90 112.9 116.3)">WS2812B</text>
<text x="120.5" y="116.3" transform="rotate(-90 120.5 116.3)">LED4</text>
<text x="140.8" y="116.3" transform="rotate(-90 140.8 116.3)">WS2812B</text>
<text x="148.4" y="116.3" transform="rotate(-90 148.4 116.3)">LED5</text>
<text x="168.7" y="116.3" transform="rotate(-90 168.7 116.3)">WS2812B</text>
<text x="211.9" y="118.8">A0</text>
<text x="211.9" y="116.3">D0</text>
<text x="237.3" y="118.8">GND</text>
<text x="237.3" y="116.3">D12</text>
<text x="211.9" y="121.3">GND</text>
<text x="237.3" y="121.3">3V3</text>
<text x="41.8" y="131.5">GND</text>
<text x="72.3" y="131.5">GND</text>
<text x="100.2" y="131.5">GND</text>
<text x="128.1" y="131.5">GND</text>
<text x="156" y="131.5">GND</text>
<text x="226.4" y="126.4">SV1</text>
<text x="45.6" y="158.1">PolySwitch</text>
<text x="57.1" y="161.9">RAW</text>
<text x="107.8" y="161.9">5V</text>
<text x="170.8" y="161.8">MH3.0</text>
<text x="170.8" y="158.8">H2</text>
<text x="20.2" y="165.4">X1-1</text>
<text x="170.8" y="166.4">H1</text>
<text x="17.7" y="173.2">AK550/2</text>
<text x="62.9" y="171.7">C1</text>
<text x="73.1" y="171.7">C9</text>
<text x="87.5" y="172.1">LD117AS50TR</text>
<text x="87.5" y="169.5">IC3</text>
<text x="108.5" y="169.2">C10</text>
<text x="170.8" y="169.4">MH3.0</text>
<text x="20.2" y="178.1">X1-2</text>
<text x="34.4" y="177.4">S7.1</text>
<text x="52.6" y="176.9" transform="rotate(-90 52.6 176.9)">D1.1</text>
<text x="57.9" y="176.9" transform="rotate(-90 57.9 176.9)">M7</text>
<text x="113" y="179.7" transform="rotate(-90 113 179.7)">22uF/16</text>
<text x="170.8" y="177.1">MH3.0</text>
<text x="170.8" y="174">H3</text>
<text x="265.8" y="174.9">XDeSIG</text>
<text x="17.7" y="183.4">AK550/2</text>
<text x="30.7" y="180.9">SK12D07</text>
<text x="64.3" y="183" transform="rotate(-90 64.3 183)">100nF</text>
<text x="77.5" y="182.2" transform="rotate(-90 77.5 182.2)">22uF/16</text>
<text x="24" y="187.3">GND</text>
<text x="52" y="187.3">GND</text>
<text x="59.6" y="187.3">GND</text>
<text x="69.8" y="187.3">GND</text>
<text x="82.5" y="187.3">GND</text>
<text x="105.3" y="187.3">GND</text>
</g>
<g font-size="2.1" fill="#808080">
<text x="187.3" y="20.6">VDD</text>
<text x="194.5" y="19.4">5</text>
<text x="268.8" y="23">XH1G$4</text>
<text x="268.8" y="20.5">XH1G$5</text>
<text x="174.8" y="29.6">4</text>
<text x="174.8" y="24.5">1</text>
<text x="178.7" y="25.6">INT</text>
<text x="189.1" y="25.6">P0</text>
<text x="189.1" y="28.1">P1</text>
<text x="194.5" y="24.5">10</text>
<text x="194.5" y="27">11</text>
<text x="194.5" y="29.6">12</text>
<text x="218.5" y="24.5">1</text>
<text x="218.5" y="27">2</text>
<text x="218.5" y="29.6">3</text>
<text x="224.4" y="25.6">I1</text>
<text x="224.4" y="28.1">I2</text>
<text x="232.2" y="25.6">O1</text>
<text x="232.2" y="28.1">O2</text>
<text x="239.6" y="24.5">18</text>
<text x="239.6" y="27">17</text>
<text x="239.6" y="29.6">16</text>
<text x="268.8" y="28.1">XH1G$2</text>
<text x="268.8" y="25.6">XH1G$3</text>
<text x="82.2" y="33.2">AD0</text>
<text x="82.2" y="35.7">RSV</text>
<text x="100.2" y="33.2">D0</text>
<text x="100.2" y="35.7">D1</text>
<text x="174.8" y="32.1">2</text>
<text x="178.7" y="33.2">SCL</text>
<text x="178.7" y="30.7">SDA</text>
<text x="189.1" y="30.7">P2</text>
<text x="189.1" y="33.2">P3</text>
<text x="189.1" y="35.7">P4</text>
<text x="194.5" y="32.1">14</text>
<text x="194.5" y="34.6">16</text>
<text x="218.5" y="32.1">4</text>
<text x="218.5" y="34.6">5</text>
<text x="224.4" y="30.7">I3</text>
<text x="224.4" y="33.2">I4</text>
<text x="224.4" y="35.7">I5</text>
<text x="232.2" y="30.7">O3</text>
<text x="232.2" y="33.2">O4</text>
<text x="232.2" y="35.7">O5</text>
<text x="239.6" y="32.1">15</text>
<text x="239.6" y="34.6">14</text>
<text x="268.8" y="30.7">XH1G$1</text>
<text x="82.2" y="38.3">RSV</text>
<text x="82.2" y="40.8">SD3</text>
<text x="100.2" y="38.3">D2</text>
<text x="100.2" y="40.8">D3</text>
<text x="174.8" y="37.2">6</text>
<text x="174.8" y="39.7">7</text>
<text x="178.7" y="38.3">A0</text>
<text x="178.7" y="40.8">A1</text>
<text x="189.1" y="38.3">P5</text>
<text x="189.1" y="40.8">P6</text>
<text x="194.5" y="37.2">17</text>
<text x="194.5" y="39.7">19</text>
<text x="218.5" y="37.2">6</text>
<text x="218.5" y="39.7">7</text>
<text x="224.4" y="38.3">I6</text>
<text x="224.4" y="40.8">I7</text>
<text x="232.2" y="38.3">O6</text>
<text x="232.2" y="40.8">O7</text>
<text x="239.6" y="37.2">13</text>
<text x="239.6" y="39.7">12</text>
<text x="268.8" y="40.8">XH2G$5</text>
<text x="82.2" y="43.4">SD2</text>
<text x="82.2" y="45.9">SD1</text>
<text x="99.1" y="45.9">3V3</text>
<text x="100.2" y="43.4">D4</text>
<text x="174.8" y="42.3">9</text>
<text x="178.7" y="43.4">A2</text>
<text x="189.1" y="43.4">P7</text>
<text x="194.5" y="47.3">15</text>
<text x="194.5" y="42.3">20</text>
<text x="218.5" y="42.3">8</text>
<text x="218.5" y="44.8">9</text>
<text x="224.4" y="43.4">I8</text>
<text x="224.4" y="45.9">GND</text>
<text x="230.6" y="45.9">CD+</text>
<text x="232.2" y="43.4">O8</text>
<text x="239.6" y="42.3">11</text>
<text x="239.6" y="44.8">10</text>
<text x="268.8" y="45.9">XH2G$3</text>
<text x="268.8" y="43.4">XH2G$4</text>
<text x="82.2" y="48.4">CMD</text>
<text x="82.2" y="51">SD0</text>
<text x="82.2" y="53.5">CLK</text>
<text x="98.3" y="48.4">GND</text>
<text x="100.2" y="51">D5</text>
<text x="100.2" y="53.5">D6</text>
<text x="187.5" y="48.4">VSS</text>
<text x="268.8" y="51">XH2G$1</text>
<text x="268.8" y="48.4">XH2G$2</text>
<text x="82.2" y="56.1">GND</text>
<text x="82.2" y="58.6">3V3</text>
<text x="100.2" y="56.1">D7</text>
<text x="100.2" y="58.6">D8</text>
<text x="82.2" y="61.1">EN</text>
<text x="82.2" y="63.7">RST</text>
<text x="100" y="61.1">RX</text>
<text x="100.3" y="63.7">TX</text>
<text x="82.2" y="66.2">GND</text>
<text x="82.2" y="68.8">VIN</text>
<text x="98.3" y="66.2">GND</text>
<text x="99.1" y="68.8">3V3</text>
<text x="259.8" y="74.6" transform="rotate(-90 259.8 74.6)">1</text>
<text x="262.3" y="77.8" transform="rotate(-90 262.3 77.8)">+</text>
<text x="262.3" y="74.6" transform="rotate(-90 262.3 74.6)">2</text>
<text x="262.3" y="81.7" transform="rotate(-90 262.3 81.7)">-</text>
<text x="44" y="105.8" transform="rotate(-90 44 105.8)">1</text>
<text x="74.4" y="105.8" transform="rotate(-90 74.4 105.8)">1</text>
<text x="102.4" y="105.8" transform="rotate(-90 102.4 105.8)">1</text>
<text x="130.3" y="105.8" transform="rotate(-90 130.3 105.8)">1</text>
<text x="158.2" y="105.8" transform="rotate(-90 158.2 105.8)">1</text>
<text x="221.1" y="108.3">1</text>
<text x="221.1" y="110.8">3</text>
<text x="221.1" y="113.4">5</text>
<text x="232" y="108.3">2</text>
<text x="232" y="110.8">4</text>
<text x="232" y="113.4">6</text>
<text x="35.2" y="118.4">4</text>
<text x="52.3" y="118.4">2</text>
<text x="65.7" y="118.4">4</text>
<text x="82.8" y="118.4">2</text>
<text x="93.6" y="118.4">4</text>
<text x="110.7" y="118.4">2</text>
<text x="121.5" y="118.4">4</text>
<text x="138.7" y="118.4">2</text>
<text x="149.4" y="118.4">4</text>
<text x="166.5" y="118.4">2</text>
<text x="221.1" y="115.8">7</text>
<text x="221.1" y="118.4">9</text>
<text x="232" y="115.8">8</text>
<text x="232" y="118.4">10</text>
<text x="44" y="122.9" transform="rotate(-90 44 122.9)">3</text>
<text x="74.4" y="122.9" transform="rotate(-90 74.4 122.9)">3</text>
<text x="102.4" y="122.9" transform="rotate(-90 102.4 122.9)">3</text>
<text x="130.3" y="122.9" transform="rotate(-90 130.3 122.9)">3</text>
<text x="158.2" y="122.9" transform="rotate(-90 158.2 122.9)">3</text>
<text x="220" y="120.9">11</text>
<text x="232" y="120.9">12</text>
<text x="80.5" y="162.6">IN</text>
<text x="83" y="166.2">ADJ</text>
<text x="85.1" y="162.6">OUT</text>
</g>
<g font-size="1.8" fill="#800000">
<text x="41.1" y="116.3">WS2812</text>
<text x="71.6" y="116.3">WS2812</text>
<text x="99.6" y="116.3">WS2812</text>
<text x="127.4" y="116.3">WS2812</text>
<text x="155.4" y="116.3">WS2812</text>
</g>
</svg>
